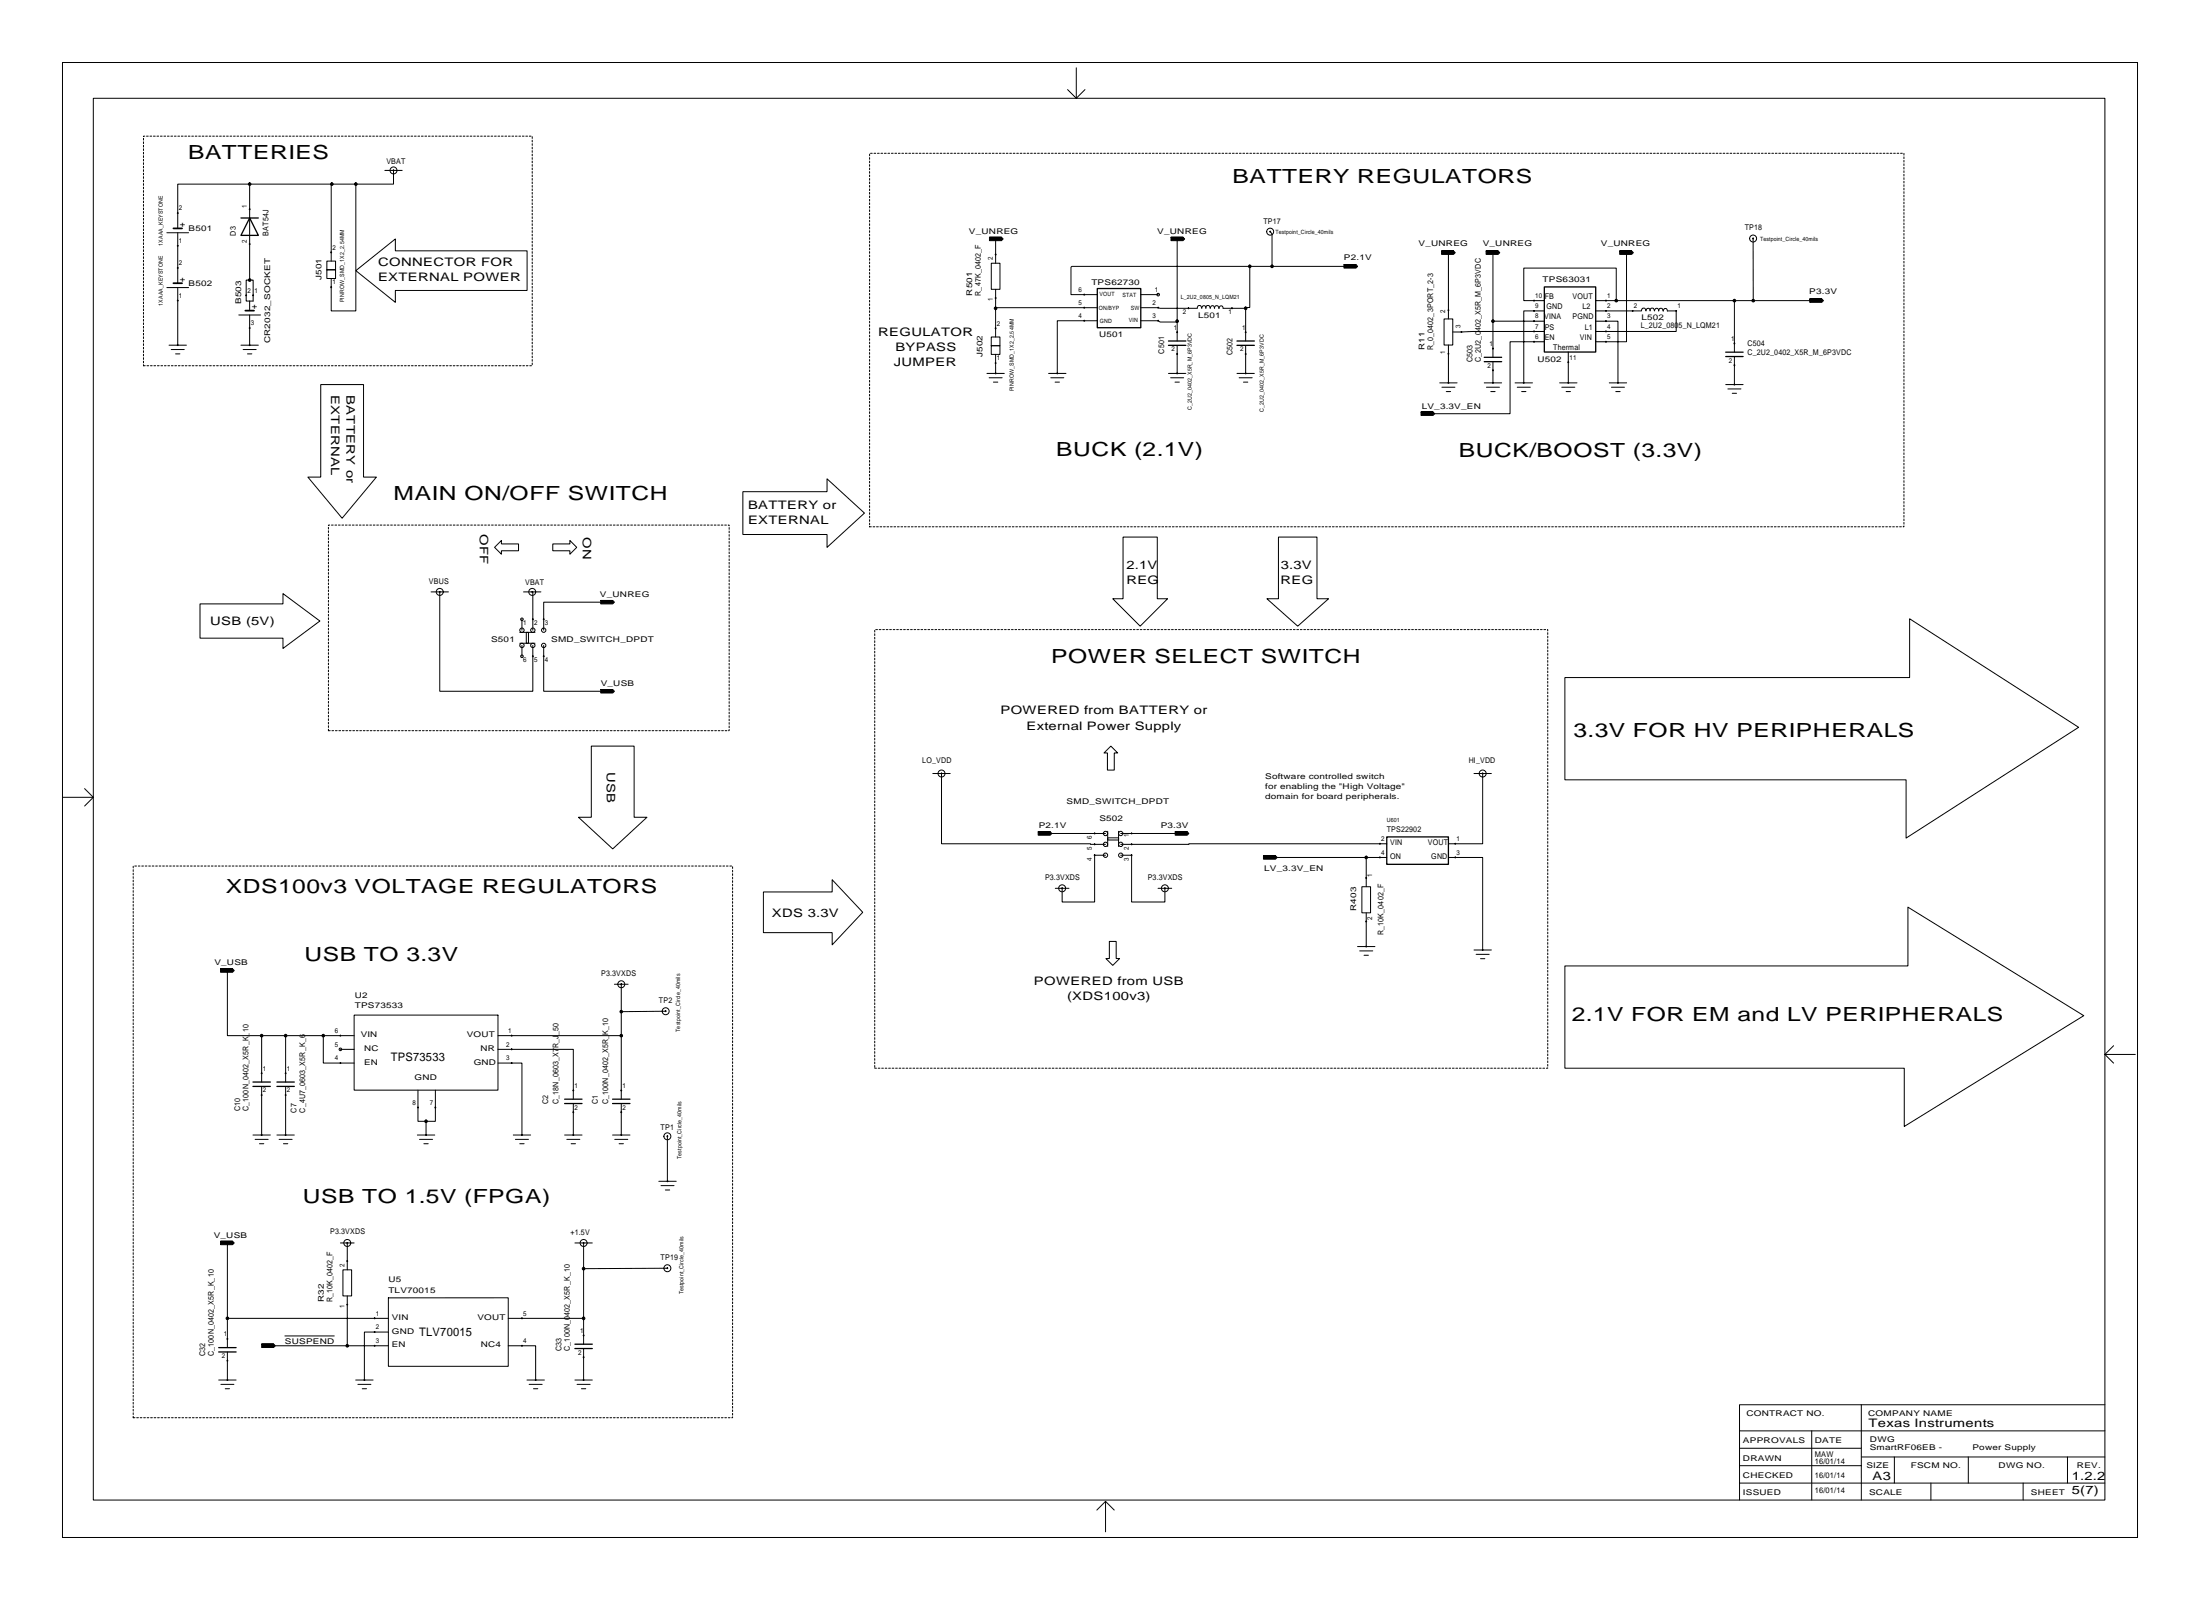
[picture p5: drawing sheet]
<svg xmlns="http://www.w3.org/2000/svg" width="642mm" height="467mm" viewBox="0 0 642 467" stroke-linecap="round" stroke-linejoin="round" font-family="sans-serif">
<g fill="none" stroke="#000" stroke-width=".29">
<path d="M18.2 18.2h605.9v430.5h-605.9zM314.2 19.8v8.9M27.2 28.7h587.4v409.1h-587.4zM311.7 26.1l2.5 2.6M316.8 26.1l-2.6 2.6M72.9 53.7h-21v13M72.9 53.7v28M72.9 53.7h31M96.9 53.7h-.2v22.5M103.9 53.7v37h-7.2v-9.4M112.4 49.7h5M114.9 49.7v4h-11"/>
<path d="M48.7 67.9h6.4M51.9 67.9v14.8M95.4 76.2h2.6v2.5h-2.6zM95.4 78.7h2.6v2.6h-2.6zM103.9 79l11.5-9.3v3.5h38.5v11.6h-38.5v3.4zM289.4 76.8h2.6v7.6h-2.6zM290.9 69.7h-.2v7.1M343.9 69.7h-.2v24M364.9 77.7v12h-1l-.2 .3M364.9 77.7h-52l-.2 .3v8h7.7M364.9 77.7h29.5M370.9 67.6l.5 .6v9.5"/>
<path d="M422.9 73.7v19.4M435.9 73.7v30.6M474.9 73.7v26h-6M511.9 69.6v18.1M48.7 83.9h6.4M51.9 83.9v16.8M69.7 91.9h6.4M72.9 81.7h1v6.2h-1M72.9 81.7h-1v6.2h1M72.9 87.9v2.5M72.9 91.9v8.8M289.4 98.3h2.6v2.6h-2.6z"/>
<path d="M290.7 90v8.3M290.7 84.4v5.6M320.4 93.6h-11.7v15.4M320.4 89.8h-29.7v.2M333.1 89.8l16.4 .2M333.1 93.6h5.1l.5 .4h5v-.3M333.1 86h5.1M343.7 93.7v5.8M349.6 89.9l.2-.6 .2-.1a.6 .6 0 0 1 .7 .1 .6 .6 0 0 1 .1 .6M350.9 90l.3-.7a.59 .59 0 0 1 .7 0 .59 .59 0 0 1 .2 .7M352.1 89.9l.2-.6 .2-.1a.6 .6 0 0 1 .7 .1 .6 .6 0 0 1 .1 .6M353.4 90l.2-.7a.59 .59 0 0 1 .7 0 .59 .59 0 0 1 .3 .7l.2-.7 .3-.1a.6 .6 0 0 1 .6 .2 .6 .6 0 0 1 .1 .6"/>
<path d="M355.9 90l.3-.6a.59 .59 0 0 1 .7 0 .59 .59 0 0 1 .2 .6M357.2 90h6.5M363.7 90v9.5M421.6 93.1h2.6v7.6h-2.6zM435.9 93.7h12M447.9 90.7h-3v21M447.9 99.7h-7v21h-24M447.9 96.7l-23.7 .2M447.9 87.7h-3v-9.5h27v9.5M468.9 93.7h3.5v18M468.9 87.7h61.5M468.9 90.7h10.3"/>
<path d="M479.3 90.7l.2-.7 .2-.1a.6 .6 0 0 1 .7 .2 .6 .6 0 0 1 .1 .6M480.6 90.7l.3-.6a.59 .59 0 0 1 .7 0 .59 .59 0 0 1 .2 .6M481.8 90.7l.2-.7 .2-.1a.6 .6 0 0 1 .7 .2 .6 .6 0 0 1 .1 .6M483.1 90.7l.2-.6a.59 .59 0 0 1 .7 0 .59 .59 0 0 1 .3 .6M484.3 90.7l.2-.6 .3-.1a.6 .6 0 0 1 .6 .1 .6 .6 0 0 1 .1 .6M485.6 90.8l.3-.7a.59 .59 0 0 1 .7 0 .59 .59 0 0 1 .2 .7M486.9 90.7h2.5v6h-20.5M506.4 87.7v15.1M49.4 100.7h5M50 102h3.8M51.3 103.3h1.2M70.4 100.7h5"/>
<path d="M71 102h3.8M72.3 103.3h1.2M93.6 112.2h12.5v27h3.8l-10 12-10-12h3.7zM288.2 109h5M288.8 110.2h3.8M289.4 100.9h2.6v2.5h-2.6zM290.1 111.5h1.2M290.7 103.4v5.6M306.2 109h5M306.8 110.2h3.8M308.1 111.5h1.2M341.2 109h5"/>
<path d="M341.8 110.2h3.8M343.1 111.5h1.2M343.7 100.8v8.2M361.2 109h5M361.8 110.2h3.8M363.1 111.5h1.2M363.7 100.8v8.2M420.4 111.7h5M421 113h3.8M422.3 114.3h1.2M422.9 100.7v11M433.4 111.7h5"/>
<path d="M434 113h3.8M435.3 114.3h1.2M435.9 105.5v6.2M442.4 111.7h5M443 113h3.8M444.3 114.3h1.2M455.4 111.7h5M456 113h3.8M457.3 114.3h1.2M457.9 105.7v6M469.9 111.7h5M470.5 113h3.8"/>
<path d="M471.8 114.3h1.2M503.9 112.2h5M504.5 113.5h3.8M505.8 114.8h1.2M506.4 104v8.2M144.4 159.7l2-2v1h5v2h-5v1zM161.4 158.7h5v-1l2 2-2 2v-1h-5zM216.9 143.5h24.6v-3.8l10.9 10-10.9 10v-3.7h-24.6zM327.9 156.7h10v18h3l-8 8-8-8h3zM373.3 156.7h11.2v18h3.4l-9 8-9-8h3.4zM58.4 176.2h24.2v-3l10.8 8-10.8 8v-3h-24.2zM125.9 172.7h5"/>
<path d="M128.4 172.7v29h27.2v-13.3M152.9 172.7h5M155.4 172.7h.2v11.2M177.4 175.7h-18.7v8.2M151.8 184.5h4.4M151.8 187.7h4.4M152.4 180.7v3.2M152.4 188.4v3.1M153.7 184.5h.6v3.2h-.6zM158.7 188.4v13.3h18.7M456.9 197.7h100.6v-17.1l49.4 31.7-50.4 32.3v-17h-99.6zM172.6 217.7h12.5v20.8h3.8l-10 9.2-10-9.2h3.7z"/>
<path d="M322.3 219.7l2-2 2 2h-1v5h-2v-5zM18.4 232.7h8.8M24.7 230.1l2.5 2.6M27.2 232.7l-2.5 2.5M272.4 225.7h5M274.9 225.7v20.5h43.5v.2h4.4M430.4 225.7h5M432.9 225.7v20.5h-10M305.1 243.2h17.7M308.1 259.2h4M322.8 249.6h-3.2v13.6h-9.5v-4M323.4 244.5h3.2v.6h-3.2z"/>
<path d="M323.4 242.6v4.4M326.6 242.6v4.4M327.2 249.6h3.2v13.6h9.7v-4M327.2 243.2h17.9M338.1 259.2h4M370.9 250.2h34M397.6 258.8h2.6v7.6h-2.6zM398.9 250.2v8.6M404.9 246.2l-77.7 .2M422.9 250.2h10v27M222.9 260.3h20.1v-3.6l8.9 9.5-8.9 9.5v-3.5h-20.1zM323.9 274.7h2v5h1l-2 2-2-2h1z"/>
<path d="M396.4 276.2h5M397 277.5h3.8M398.3 278.8h1.2M398.9 266.4v9.8M430.4 277.2h5M431 278.5h3.8M432.3 279.8h1.2M66.4 283.2v19h10M145.4 296.2v21.9h-42v-21.9l42 .1M179.4 287.2h4M181.4 287.2v15M194.4 295.1l-13 .1"/>
<path d="M456.9 281.9h100.2v-17.2l51.3 31.7-52.4 32.3v-17h-99.1zM76.4 302.2h18M76.4 302.2v13.6M76.4 317v14.2M83.4 302.2v13.6M83.4 317v14.2M94.4 302.2v8h9M94.4 302.2h9M99.4 306.2h4M122 318.1v9.1h2.4M127.1 318.1v9.1h-2.7M145.4 306.2h22v14.6"/>
<path d="M145.4 310.2h7v21M145.4 302.2h36M181.4 302.2v18.6M614.6 307.7l2.5 2.6M614.6 307.7h8.9M617.1 305.2l-2.5 2.5M73.9 331.2h5M74.5 332.5h3.8M75.8 333.8h1.2M80.9 331.2h5M81.5 332.5h3.8M82.8 333.8h1.2"/>
<path d="M121.9 331.2h5M122.5 332.5h3.8M123.8 333.8h1.2M124.4 327.2v4M149.9 331.2h5M150.5 332.5h3.8M151.8 333.8h1.2M164.9 331.2h5M165.5 332.5h3.8M166.8 333.8h1.2M167.4 322v9.2M178.9 331.2h5"/>
<path d="M179.5 332.5h3.8M180.8 333.8h1.2M181.4 322v9.2M194.9 331.6v13.1M192.4 344.7h5M193 346h3.8M194.3 347.3h1.2M66.4 362.7v30.6M99.4 362.7h4M100.1 370.6h2.6v7.6h-2.6zM101.4 362.7v7.9M101.4 378.2v14.5"/>
<path d="M113.4 378.7h35v20h-35zM167.9 362.7h5M170.4 362.7v29.6M194.9 370.1l-24.5 .1M66.4 394.5v8.2M66.4 384.7h47M78.4 392.7h35M83.2 389.9h14.4M113.4 388.7h-7v14M148.4 392.7h8v10M148.4 384.7h22M170.4 393.5v9.2"/>
<path d="M63.9 402.7h5M64.5 404h3.8M65.8 405.3h1.2M103.9 402.7h5M104.5 404h3.8M105.8 405.3h1.2M153.9 402.7h5M154.5 404h3.8M155.8 405.3h1.2M167.9 402.7h5M168.5 404h3.8M169.8 405.3h1.2"/>
<path d="M507.9 417.6h106.7M529 417.6v20.1M543.4 409.9l.1 27.8M614.6 409.9h-106.7v27.8M322.8 438.1l2.5 2.6M322.8 438.1l-2.6 2.6M322.8 438.1v8.9M507.9 427.7h35.5M507.9 422.6h35.5M507.9 432.8h106.7M543.4 425.2h71.2M553.1 425.2v7.6"/>
<path d="M563.8 432.8v4.9M574.7 425.2v7.6M590.7 432.8v4.9M603.6 425.2v7.6"/>
<circle cx="114.9" cy="49.7" r="1.02"/>
<circle cx="370.9" cy="67.6" r="1.02"/>
<circle cx="511.9" cy="69.6" r="1.02"/>
<circle cx="338.2" cy="86" r=".38"/>
<circle cx="128.4" cy="172.7" r="1.02"/>
<circle cx="155.4" cy="172.7" r="1.02"/>
<circle cx="152.4" cy="188.4" r=".64"/>
<circle cx="152.4" cy="183.9" r=".64"/>
<circle cx="152.4" cy="180.7" r=".38"/>
<circle cx="152.4" cy="191.5" r=".38"/>
<circle cx="155.6" cy="188.4" r=".64"/>
<circle cx="155.6" cy="183.9" r=".64"/>
<circle cx="158.7" cy="183.9" r=".64"/>
<circle cx="158.7" cy="188.4" r=".64"/>
<circle cx="274.9" cy="225.7" r="1.02"/>
<circle cx="432.9" cy="225.7" r="1.02"/>
<circle cx="310.1" cy="259.2" r="1.02"/>
<circle cx="322.8" cy="249.6" r=".64"/>
<circle cx="322.8" cy="246.4" r=".64"/>
<circle cx="322.8" cy="243.2" r=".64"/>
<circle cx="327.2" cy="249.6" r=".64"/>
<circle cx="327.2" cy="246.4" r=".64"/>
<circle cx="327.2" cy="243.2" r=".64"/>
<circle cx="340.1" cy="259.2" r="1.02"/>
<circle cx="181.4" cy="287.2" r="1.02"/>
<circle cx="194.4" cy="295.1" r="1.02"/>
<circle cx="99.4" cy="306.2" r=".38"/>
<circle cx="194.9" cy="331.6" r="1.02"/>
<circle cx="101.4" cy="362.7" r="1.02"/>
<circle cx="170.4" cy="362.7" r="1.02"/>
<circle cx="194.9" cy="370.1" r="1.02"/>
</g>
<g fill="#000" stroke="#000" stroke-width=".29">
<path d="M288.9 69.2h3.5l.5 .5-.5 .5h-3.5v-1h3.5z" fill-rule="evenodd"/>
<path d="M341.9 69.2h3.5l.5 .5-.5 .5h-3.5v-1h3.5z" fill-rule="evenodd"/>
<path d="M392.4 77.2h3.5l.5 .5-.5 .5h-3.5v-1h3.5z" fill-rule="evenodd"/>
<path d="M420.9 73.2h3.5l.5 .5-.5 .5h-3.5v-1h3.5z" fill-rule="evenodd"/>
<path d="M433.9 73.2h3.5l.5 .5-.5 .5h-3.5v-1h3.5z" fill-rule="evenodd"/>
<path d="M472.9 73.2h3.5l.5 .5-.5 .5h-3.5v-1h3.5z" fill-rule="evenodd"/>
<path d="M528.4 87.2h3.5l.5 .5-.5 .5h-3.5v-1h3.5z" fill-rule="evenodd"/>
<path d="M414.9 120.2h3.5l.5 .5-.5 .5h-3.5v-1h3.5z" fill-rule="evenodd"/>
<path d="M175.4 175.2h3.5l.5 .5-.5 .5h-3.5v-1h3.5z" fill-rule="evenodd"/>
<path d="M175.4 201.2h3.5l.5 .5-.5 .5h-3.5v-1h3.5z" fill-rule="evenodd"/>
<path d="M303.1 242.7h3.5l.5 .5-.5 .5h-3.5v-1h3.5z" fill-rule="evenodd"/>
<path d="M343.1 242.7h3.5l.5 .5-.5 .5h-3.5v-1h3.5z" fill-rule="evenodd"/>
<path d="M368.9 249.7h3.5l.5 .5-.5 .5h-3.5v-1h3.5z" fill-rule="evenodd"/>
<path d="M64.4 282.7h3.5l.5 .5-.5 .5h-3.5v-1h3.5z" fill-rule="evenodd"/>
<path d="M64.4 362.2h3.5l.5 .5-.5 .5h-3.5v-1h3.5z" fill-rule="evenodd"/>
<path d="M76.4 392.2h3.5l.5 .5-.5 .5h-3.5v-1h3.5z" fill-rule="evenodd"/>
<circle cx="72.9" cy="53.7" r=".38"/>
<circle cx="96.9" cy="53.7" r=".38"/>
<circle cx="103.9" cy="53.7" r=".38"/>
<circle cx="114.9" cy="49.7" r=".13"/>
<circle cx="51.9" cy="71.7" r=".13"/>
<circle cx="51.9" cy="62.2" r=".13"/>
<circle cx="51.9" cy="78.2" r=".12"/>
<circle cx="72.9" cy="61.1" r=".12"/>
<circle cx="72.9" cy="71.2" r=".12"/>
<circle cx="96.7" cy="73.7" r=".13"/>
<circle cx="290.7" cy="74.3" r=".13"/>
<circle cx="364.9" cy="77.7" r=".38"/>
<circle cx="370.9" cy="67.6" r=".12"/>
<circle cx="371.4" cy="77.7" r=".38"/>
<circle cx="511.9" cy="69.6" r=".13"/>
<circle cx="51.9" cy="87.7" r=".12"/>
<circle cx="71.9" cy="86.2" r=".12"/>
<circle cx="72.9" cy="95.7" r=".12"/>
<circle cx="72.9" cy="81.7" r=".38"/>
<circle cx="73.9" cy="86.2" r=".12"/>
<circle cx="96.7" cy="83.8" r=".13"/>
<circle cx="290.7" cy="95.8" r=".12"/>
<circle cx="290.7" cy="90" r=".38"/>
<circle cx="290.7" cy="87" r=".13"/>
<circle cx="316.6" cy="93.6" r=".13"/>
<circle cx="316.6" cy="89.8" r=".13"/>
<circle cx="316.6" cy="86" r=".13"/>
<circle cx="338.2" cy="89.8" r=".13"/>
<circle cx="338.2" cy="93.6" r=".13"/>
<circle cx="343.7" cy="93.7" r=".38"/>
<circle cx="343.7" cy="97" r=".13"/>
<circle cx="347" cy="90" r=".12"/>
<circle cx="359.7" cy="90" r=".12"/>
<circle cx="363.7" cy="97" r=".13"/>
<circle cx="363.7" cy="90" r=".38"/>
<circle cx="422.9" cy="90.5" r=".12"/>
<circle cx="426.7" cy="96.9" r=".12"/>
<circle cx="435.9" cy="93.7" r=".38"/>
<circle cx="447.9" cy="90.7" r=".13"/>
<circle cx="447.9" cy="93.7" r=".13"/>
<circle cx="447.9" cy="99.7" r=".13"/>
<circle cx="447.9" cy="87.7" r=".12"/>
<circle cx="447.9" cy="96.7" r=".12"/>
<circle cx="468.9" cy="93.7" r=".13"/>
<circle cx="468.9" cy="90.7" r=".13"/>
<circle cx="468.9" cy="99.7" r=".12"/>
<circle cx="468.9" cy="96.7" r=".12"/>
<circle cx="468.9" cy="87.7" r=".12"/>
<circle cx="471.9" cy="87.7" r=".38"/>
<circle cx="476.7" cy="90.7" r=".13"/>
<circle cx="489.4" cy="90.7" r=".13"/>
<circle cx="506.4" cy="87.7" r=".38"/>
<circle cx="511.9" cy="87.7" r=".38"/>
<circle cx="51.9" cy="100.7" r=".12"/>
<circle cx="72.9" cy="100.7" r=".12"/>
<circle cx="290.7" cy="106" r=".12"/>
<circle cx="290.7" cy="109" r=".13"/>
<circle cx="308.7" cy="109" r=".13"/>
<circle cx="343.7" cy="109" r=".13"/>
<circle cx="343.7" cy="103.3" r=".13"/>
<circle cx="363.7" cy="109" r=".13"/>
<circle cx="363.7" cy="103.3" r=".13"/>
<circle cx="422.9" cy="103.2" r=".12"/>
<circle cx="422.9" cy="111.7" r=".12"/>
<circle cx="435.9" cy="101.7" r=".12"/>
<circle cx="435.9" cy="108.1" r=".12"/>
<circle cx="435.9" cy="111.7" r=".12"/>
<circle cx="444.9" cy="111.7" r=".12"/>
<circle cx="457.9" cy="105.7" r=".12"/>
<circle cx="457.9" cy="111.7" r=".12"/>
<circle cx="472.4" cy="111.7" r=".12"/>
<circle cx="506.4" cy="100.2" r=".13"/>
<circle cx="506.4" cy="106.6" r=".13"/>
<circle cx="506.4" cy="112.2" r=".12"/>
<circle cx="128.4" cy="172.7" r=".13"/>
<circle cx="155.4" cy="172.7" r=".13"/>
<circle cx="155.6" cy="180.7" r=".13"/>
<circle cx="155.6" cy="191.5" r=".13"/>
<circle cx="158.7" cy="180.7" r=".13"/>
<circle cx="158.7" cy="191.5" r=".13"/>
<circle cx="274.9" cy="225.7" r=".12"/>
<circle cx="432.9" cy="225.7" r=".12"/>
<circle cx="310.1" cy="259.2" r=".13"/>
<circle cx="319.6" cy="246.4" r=".12"/>
<circle cx="319.6" cy="249.6" r=".12"/>
<circle cx="319.6" cy="243.2" r=".12"/>
<circle cx="330.4" cy="246.4" r=".12"/>
<circle cx="330.4" cy="249.6" r=".12"/>
<circle cx="330.4" cy="243.2" r=".12"/>
<circle cx="340.1" cy="259.2" r=".12"/>
<circle cx="398.9" cy="256.2" r=".12"/>
<circle cx="398.9" cy="250.2" r=".38"/>
<circle cx="402.9" cy="246.2" r=".13"/>
<circle cx="402.9" cy="250.2" r=".12"/>
<circle cx="424.9" cy="246.2" r=".13"/>
<circle cx="424.9" cy="250.2" r=".12"/>
<circle cx="398.9" cy="268.9" r=".12"/>
<circle cx="398.9" cy="276.2" r=".12"/>
<circle cx="432.9" cy="277.2" r=".13"/>
<circle cx="181.4" cy="287.2" r=".12"/>
<circle cx="181.4" cy="295.2" r=".38"/>
<circle cx="194.4" cy="295.1" r=".13"/>
<circle cx="76.4" cy="313.2" r=".12"/>
<circle cx="76.4" cy="319.6" r=".12"/>
<circle cx="76.4" cy="302.2" r=".38"/>
<circle cx="83.4" cy="319.6" r=".12"/>
<circle cx="83.4" cy="313.2" r=".12"/>
<circle cx="83.4" cy="302.2" r=".38"/>
<circle cx="94.4" cy="302.2" r=".38"/>
<circle cx="99.4" cy="310.2" r=".13"/>
<circle cx="99.4" cy="302.2" r=".13"/>
<circle cx="149.4" cy="310.2" r=".12"/>
<circle cx="149.4" cy="306.2" r=".12"/>
<circle cx="149.4" cy="302.2" r=".12"/>
<circle cx="167.4" cy="318.2" r=".13"/>
<circle cx="181.4" cy="318.2" r=".13"/>
<circle cx="181.4" cy="302.2" r=".38"/>
<circle cx="76.4" cy="331.2" r=".12"/>
<circle cx="83.4" cy="331.2" r=".12"/>
<circle cx="122" cy="323.2" r=".12"/>
<circle cx="124.4" cy="331.2" r=".12"/>
<circle cx="124.4" cy="327.2" r=".38"/>
<circle cx="127.1" cy="323.2" r=".12"/>
<circle cx="152.4" cy="331.2" r=".13"/>
<circle cx="167.4" cy="324.6" r=".13"/>
<circle cx="167.4" cy="331.2" r=".12"/>
<circle cx="181.4" cy="324.6" r=".13"/>
<circle cx="181.4" cy="331.2" r=".12"/>
<circle cx="194.9" cy="331.6" r=".12"/>
<circle cx="194.9" cy="344.7" r=".12"/>
<circle cx="101.4" cy="368" r=".13"/>
<circle cx="101.4" cy="362.7" r=".12"/>
<circle cx="170.4" cy="362.7" r=".13"/>
<circle cx="170.4" cy="370.2" r=".38"/>
<circle cx="194.9" cy="370.1" r=".12"/>
<circle cx="66.4" cy="390.7" r=".12"/>
<circle cx="66.4" cy="397.1" r=".12"/>
<circle cx="66.4" cy="384.7" r=".38"/>
<circle cx="101.4" cy="380.7" r=".13"/>
<circle cx="101.4" cy="392.7" r=".38"/>
<circle cx="109.4" cy="392.7" r=".13"/>
<circle cx="109.4" cy="384.7" r=".13"/>
<circle cx="109.4" cy="388.7" r=".13"/>
<circle cx="152.4" cy="392.7" r=".13"/>
<circle cx="152.4" cy="384.7" r=".13"/>
<circle cx="170.4" cy="389.7" r=".12"/>
<circle cx="170.4" cy="396.1" r=".12"/>
<circle cx="170.4" cy="384.7" r=".38"/>
<circle cx="66.4" cy="402.7" r=".13"/>
<circle cx="106.4" cy="402.7" r=".13"/>
<circle cx="156.4" cy="402.7" r=".13"/>
<circle cx="170.4" cy="402.7" r=".13"/>
</g>
<path d="M41.9 39.7h113.5v67h-113.5zM253.9 44.7h302v109h-302zM95.9 153.2h117v60h-117zM255.4 183.7h196.5v128h-196.5zM38.9 252.7h175v161h-175z" fill="none" stroke="#000" stroke-width=".29" stroke-dasharray=".5 .5"/>
<path d="M50.6 66.7h2.6M50.6 82.7h2.6M71.6 90.7h2.6" fill="none" stroke="#000" stroke-width=".51"/>
<g fill="none" stroke="#000" stroke-width=".38">
<path d="M70.4 63.6h5M72.9 63.6l2.5 5.1h-5zM320.4 84.2h12.7v11.4h-12.7zM341.2 99.5h5M361.2 99.5h5M450.9 83.7h15v19h-15zM341.2 100.8h5M361.2 100.8h5M433.4 104.3h5M433.4 105.5h5M503.9 102.8h5M503.9 104h5"/>
<path d="M404.9 244.2h18v8h-18zM73.9 315.8h5M73.9 317h5M80.9 315.8h5M80.9 317h5M164.9 320.8h5M164.9 322h5M178.9 320.8h5M178.9 322h5M63.9 393.3h5M63.9 394.5h5M167.9 392.3h5"/>
<path d="M167.9 393.5h5"/>
</g>
<path d="M447.9 87.7h3M447.9 90.7h3M447.9 93.7h3M447.9 96.7h3M447.9 99.7h3M465.9 87.7h3M465.9 90.7h3M465.9 93.7h3M465.9 96.7h3M465.9 99.7h3M457.9 102.7v3" fill="none" stroke="#000" stroke-width=".3"/>
<g font-size="5.7">
<text x="54.9" y="46.5">BATTERIES</text>
<text x="359.9" y="53.5">BATTERY REGULATORS</text>
<text x="308.4" y="133">BUCK (2.1V)</text>
<text x="425.9" y="133.5">BUCK/BOOST (3.3V)</text>
<text x="114.9" y="146">MAIN ON/OFF SWITCH</text>
<text x="306.9" y="193.5">POWER SELECT SWITCH</text>
<text x="459.4" y="215">3.3V FOR HV PERIPHERALS</text>
<text x="65.9" y="260.5">XDS100v3 VOLTAGE REGULATORS</text>
<text x="88.9" y="280.5">USB TO 3.3V</text>
<text x="458.9" y="298">2.1V FOR EM and LV PERIPHERALS</text>
<text x="88.4" y="351">USB TO 1.5V (FPGA)</text>
</g>
<g font-size="3.4">
<text x="110.4" y="77.5">CONNECTOR FOR</text>
<text x="110.4" y="82">EXTERNAL POWER</text>
<text x="256.4" y="98">REGULATOR</text>
<text x="261" y="106.9">JUMPER</text>
<text x="261.4" y="102.5">BYPASS</text>
<text x="96.7" y="115.2" transform="rotate(90 96.7 115.2)">EXTERNAL</text>
<text x="101.1" y="115.2" transform="rotate(90 101.1 115.2)">BATTERY or</text>
<text x="218.4" y="148.5">BATTERY or</text>
<text x="140.1" y="155.7" transform="rotate(90 140.1 155.7)">OFF</text>
<text x="218.4" y="153">EXTERNAL</text>
<text x="170.1" y="156.7" transform="rotate(90 170.1 156.7)">ON</text>
<text x="328.9" y="166">2.1V</text>
<text x="373.9" y="166">3.3V</text>
<text x="328.9" y="170.5">REG</text>
<text x="373.9" y="170.5">REG</text>
<text x="61.4" y="182.5">USB (5V)</text>
<text x="292.1" y="208.5">POWERED from BATTERY or</text>
<text x="299.7" y="213">External Power Supply</text>
<text x="177.1" y="225.2" transform="rotate(90 177.1 225.2)">USB</text>
<text x="225.4" y="267.5">XDS 3.3V</text>
<text x="301.9" y="287.5">POWERED from USB</text>
<text x="311.6" y="292">(XDS100v3)</text>
<text x="114.1" y="309.5">TPS73533</text>
<text x="122.4" y="390">TLV70015</text>
<text x="545.6" y="416.5">Texas Instruments</text>
<text x="604.9" y="432">1.2.2</text>
<text x="546.7" y="432">A3</text>
<text x="604.9" y="436">5(7)</text>
</g>
<g font-size="2.3">
<text x="112.8" y="47.8">VBAT</text>
<text x="368.9" y="65.2">TP17</text>
<text x="52.5" y="66.2">+</text>
<text x="55.1" y="67.4">B501</text>
<text x="68.9" y="68.7" transform="rotate(-90 68.9 68.7)">D3</text>
<text x="78.4" y="68.7" transform="rotate(-90 78.4 68.7)">BAT54J</text>
<text x="282.9" y="68.2">V_UNREG</text>
<text x="337.9" y="68.2">V_UNREG</text>
<text x="414.2" y="71.8">V_UNREG</text>
<text x="432.9" y="71.7">V_UNREG</text>
<text x="467.4" y="71.7">V_UNREG</text>
<text x="509.4" y="67.2">TP18</text>
<text x="392.4" y="75.7">P2.1V</text>
<text x="52.5" y="82.2">+</text>
<text x="55.1" y="83.4">B502</text>
<text x="93.9" y="81.7" transform="rotate(-90 93.9 81.7)">J501</text>
<text x="318.6" y="83.2">TPS62730</text>
<text x="450.4" y="82.2">TPS63031</text>
<text x="70.4" y="88.7" transform="rotate(-90 70.4 88.7)">B503</text>
<text x="283.8" y="86.3" transform="rotate(-90 283.8 86.3)">R501</text>
<text x="286.4" y="86.3" transform="rotate(-90 286.4 86.3)">R_47K_0402_F</text>
<text x="451" y="87.2">FB</text>
<text x="459.1" y="87.2">VOUT</text>
<text x="528.2" y="85.7">P3.3V</text>
<text x="73.5" y="90.2">+</text>
<text x="349.8" y="92.8">L501</text>
<text x="450.8" y="93.2">VINA</text>
<text x="451.5" y="90.2">GND</text>
<text x="459.1" y="93.2">PGND</text>
<text x="462" y="90.2">L2</text>
<text x="479.1" y="95.8">L_2U2_0805_N_LQM21</text>
<text x="479.3" y="93.3">L502</text>
<text x="78.9" y="100.2" transform="rotate(-90 78.9 100.2)">CR2032_SOCKET</text>
<text x="320.9" y="98.2">U501</text>
<text x="451" y="96.2">PS</text>
<text x="451" y="99.2">EN</text>
<text x="461.3" y="99.2">VIN</text>
<text x="462.7" y="96.2">L1</text>
<text x="510.2" y="101">C504</text>
<text x="286.9" y="104.2" transform="rotate(-90 286.9 104.2)">J502</text>
<text x="339.9" y="103.2" transform="rotate(-90 339.9 103.2)">C501</text>
<text x="359.9" y="103.7" transform="rotate(-90 359.9 103.7)">C502</text>
<text x="415.9" y="102.2" transform="rotate(-90 415.9 102.2)">R11</text>
<text x="418.4" y="102.2" transform="rotate(-90 418.4 102.2)">R_0_0402_3PORT_2-3</text>
<text x="429.9" y="105.7" transform="rotate(-90 429.9 105.7)">C503</text>
<text x="432.4" y="105.7" transform="rotate(-90 432.4 105.7)">C_2U2_0402_X5R_M_6P3VDC</text>
<text x="448.9" y="105.7">U502</text>
<text x="453.5" y="102.2">Thermal</text>
<text x="510.2" y="103.5">C_2U2_0402_X5R_M_6P3VDC</text>
<text x="415.1" y="119.2">LV_3.3V_EN</text>
<text x="125.2" y="170.3">VBUS</text>
<text x="153.3" y="170.8">VBAT</text>
<text x="175.2" y="174.3">V_UNREG</text>
<text x="143.4" y="187.3">S501</text>
<text x="160.9" y="187.3">SMD_SWITCH_DPDT</text>
<text x="175.4" y="200.3">V_USB</text>
<text x="269.3" y="222.8">LO_VDD</text>
<text x="369.4" y="227.2">Software controlled switch</text>
<text x="428.8" y="222.8">HI_VDD</text>
<text x="369.4" y="230.2">for enabling the &quot;High Voltage&quot;</text>
<text x="369.4" y="233.2">domain for board peripherals.</text>
<text x="311.4" y="234.7">SMD_SWITCH_DPDT</text>
<text x="321" y="239.7">S502</text>
<text x="303.3" y="241.7">P2.1V</text>
<text x="338.9" y="241.7">P3.3V</text>
<text x="404.9" y="242.7">TPS22902</text>
<text x="405.9" y="250.7">ON</text>
<text x="405.9" y="246.7">VIN</text>
<text x="416.9" y="246.7">VOUT</text>
<text x="417.9" y="250.7">GND</text>
<text x="305.1" y="256.7">P3.3VXDS</text>
<text x="335.1" y="256.7">P3.3VXDS</text>
<text x="369.1" y="254.2">LV_3.3V_EN</text>
<text x="395.9" y="265.9" transform="rotate(-90 395.9 265.9)">R403</text>
<text x="403.9" y="272.9" transform="rotate(-90 403.9 272.9)">R_10K_0402_F</text>
<text x="62.6" y="281.7">V_USB</text>
<text x="175.5" y="284.7">P3.3VXDS</text>
<text x="103.6" y="291.2">U2</text>
<text x="192.4" y="292.7">TP2</text>
<text x="103.6" y="294.2">TPS73533</text>
<text x="105.3" y="302.7">VIN</text>
<text x="136.3" y="302.7">VOUT</text>
<text x="106.3" y="310.7">EN</text>
<text x="106.3" y="306.7">NC</text>
<text x="138.3" y="310.7">GND</text>
<text x="140.3" y="306.7">NR</text>
<text x="121" y="315.1">GND</text>
<text x="160.1" y="322.2" transform="rotate(-90 160.1 322.2)">C2</text>
<text x="163.1" y="322.2" transform="rotate(-90 163.1 322.2)">C_18N_0603_X7R_J_50</text>
<text x="174.6" y="322.2" transform="rotate(-90 174.6 322.2)">C1</text>
<text x="177.6" y="322.2" transform="rotate(-90 177.6 322.2)">C_100N_0402_X5R_K_10</text>
<text x="70.1" y="324.2" transform="rotate(-90 70.1 324.2)">C10</text>
<text x="72.6" y="324.2" transform="rotate(-90 72.6 324.2)">C_100N_0402_X5R_K_10</text>
<text x="86.6" y="324.7" transform="rotate(-90 86.6 324.7)">C7</text>
<text x="89.1" y="324.7" transform="rotate(-90 89.1 324.7)">C_4U7_0603_X5R_K_6</text>
<text x="192.9" y="329.7">TP1</text>
<text x="62.4" y="361.2">V_USB</text>
<text x="96.4" y="360.2">P3.3VXDS</text>
<text x="166.6" y="360.3">+1.5V</text>
<text x="192.9" y="367.7">TP19</text>
<text x="113.4" y="374.2">U5</text>
<text x="113.4" y="377.2">TLV70015</text>
<text x="94.5" y="380.1" transform="rotate(-90 94.5 380.1)">R32</text>
<text x="97.1" y="380.1" transform="rotate(-90 97.1 380.1)">R_10K_0402_F</text>
<text x="114.4" y="389.2">GND</text>
<text x="114.4" y="385.2">VIN</text>
<text x="139.4" y="385.2">VOUT</text>
<text x="59.9" y="395.7" transform="rotate(-90 59.9 395.7)">C32</text>
<text x="62.4" y="395.7" transform="rotate(-90 62.4 395.7)">C_100N_0402_X5R_K_10</text>
<text x="83.2" y="392.2">SUSPEND</text>
<text x="114.4" y="393.2">EN</text>
<text x="140.4" y="393.2">NC4</text>
<text x="163.9" y="394.2" transform="rotate(-90 163.9 394.2)">C33</text>
<text x="166.4" y="394.2" transform="rotate(-90 166.4 394.2)">C_100N_0402_X5R_K_10</text>
<text x="509.9" y="413.2">CONTRACT NO.</text>
<text x="545.5" y="413.2">COMPANY NAME</text>
<text x="508.9" y="421.2">APPROVALS</text>
<text x="529.9" y="425.2">MAW</text>
<text x="529.9" y="421.2">DATE</text>
<text x="545.9" y="423.2">SmartRF06EB -</text>
<text x="546" y="420.9">DWG</text>
<text x="575.9" y="423.2">Power Supply</text>
<text x="508.9" y="426.2">DRAWN</text>
<text x="508.9" y="431.2">CHECKED</text>
<text x="529.9" y="431.2">16/01/14</text>
<text x="529.9" y="427.2">16/01/14</text>
<text x="544.9" y="428.3">SIZE</text>
<text x="557.9" y="428.3">FSCM NO.</text>
<text x="583.5" y="428.3">DWG NO.</text>
<text x="606.4" y="428.3">REV.</text>
<text x="508.9" y="436.2">ISSUED</text>
<text x="529.9" y="435.7">16/01/14</text>
<text x="545.7" y="436.4">SCALE</text>
<text x="593" y="436.4">SHEET</text>
</g>
<g font-size="2">
<text x="52.3" y="61.4">2</text>
<text x="72.1" y="60.7" transform="rotate(-90 72.1 60.7)">1</text>
<text x="52.3" y="70.9">1</text>
<text x="72.1" y="70.9" transform="rotate(-90 72.1 70.9)">2</text>
<text x="52.3" y="77.4">2</text>
<text x="97.1" y="72.9">2</text>
<text x="289.9" y="75.9" transform="rotate(-90 289.9 75.9)">2</text>
<text x="97.1" y="83">1</text>
<text x="52.3" y="86.9">1</text>
<text x="72.2" y="85.4">2</text>
<text x="74.3" y="85.4">1</text>
<text x="289.9" y="88" transform="rotate(-90 289.9 88)">1</text>
<text x="314.9" y="89">5</text>
<text x="314.9" y="85.2">6</text>
<text x="336.5" y="89">2</text>
<text x="337.2" y="85.2">1</text>
<text x="448.3" y="89.9">9</text>
<text x="448.3" y="86.9">10</text>
<text x="469.3" y="86.9">1</text>
<text x="469.3" y="89.9">2</text>
<text x="477.1" y="89.9">2</text>
<text x="489.8" y="89.9">1</text>
<text x="73.3" y="94.9">3</text>
<text x="291" y="95">2</text>
<text x="314.9" y="92.8">4</text>
<text x="336.5" y="92.8">3</text>
<text x="345.4" y="91.7">2</text>
<text x="358.7" y="91.7">1</text>
<text x="422" y="91.2" transform="rotate(-90 422 91.2)">2</text>
<text x="426.5" y="95.7" transform="rotate(-90 426.5 95.7)">3</text>
<text x="448.3" y="95.9">7</text>
<text x="448.3" y="92.9">8</text>
<text x="469.3" y="92.9">3</text>
<text x="469.3" y="95.9">4</text>
<text x="342.7" y="96.2">1</text>
<text x="362.7" y="96.2">1</text>
<text x="434.9" y="100.9">1</text>
<text x="448.3" y="98.9">6</text>
<text x="469.3" y="98.9">5</text>
<text x="505.4" y="99.4">1</text>
<text x="291" y="105.2">1</text>
<text x="342.1" y="102.5">2</text>
<text x="362.1" y="102.5">2</text>
<text x="422" y="103.2" transform="rotate(-90 422 103.2)">1</text>
<text x="434.3" y="107.3">2</text>
<text x="458.3" y="104.9">11</text>
<text x="504.8" y="105.8">2</text>
<text x="152.8" y="182.4">1</text>
<text x="155.9" y="182.4">2</text>
<text x="159.1" y="182.4">3</text>
<text x="152.8" y="193.2">6</text>
<text x="155.9" y="193.2">5</text>
<text x="159.1" y="193.2">4</text>
<text x="318.8" y="244.9" transform="rotate(-90 318.8 244.9)">6</text>
<text x="329.6" y="244.2" transform="rotate(-90 329.6 244.2)">1</text>
<text x="403.3" y="245.4">2</text>
<text x="425.3" y="245.4">1</text>
<text x="318.8" y="251.2" transform="rotate(-90 318.8 251.2)">4</text>
<text x="318.8" y="248" transform="rotate(-90 318.8 248)">5</text>
<text x="329.6" y="251.2" transform="rotate(-90 329.6 251.2)">3</text>
<text x="329.6" y="248" transform="rotate(-90 329.6 248)">2</text>
<text x="403.3" y="249.4">4</text>
<text x="425.3" y="249.4">3</text>
<text x="400.6" y="255.9" transform="rotate(-90 400.6 255.9)">1</text>
<text x="400.6" y="268.6" transform="rotate(-90 400.6 268.6)">2</text>
<text x="97.8" y="305.4">5</text>
<text x="97.8" y="301.4">6</text>
<text x="147.8" y="305.4">2</text>
<text x="148.4" y="301.4">1</text>
<text x="97.8" y="309.4">4</text>
<text x="147.8" y="309.4">3</text>
<text x="76.8" y="312.4">1</text>
<text x="83.8" y="312.4">1</text>
<text x="167.8" y="317.4">1</text>
<text x="181.8" y="317.4">1</text>
<text x="76.8" y="318.8">2</text>
<text x="83.8" y="318.8">2</text>
<text x="120.4" y="322.4">8</text>
<text x="125.5" y="322.4">7</text>
<text x="167.8" y="323.8">2</text>
<text x="181.8" y="323.8">2</text>
<text x="100.6" y="369.7" transform="rotate(-90 100.6 369.7)">2</text>
<text x="100.6" y="381.7" transform="rotate(-90 100.6 381.7)">1</text>
<text x="109.8" y="383.9">1</text>
<text x="152.8" y="383.9">5</text>
<text x="65.4" y="389.9">1</text>
<text x="109.8" y="387.9">2</text>
<text x="169.4" y="388.9">1</text>
<text x="109.8" y="391.9">3</text>
<text x="152.8" y="391.9">4</text>
<text x="168.8" y="395.3">2</text>
<text x="64.8" y="396.3">2</text>
</g>
<g font-size="1.7">
<text x="47.5" y="71.7" transform="rotate(-90 47.5 71.7)">1XAAA_KEYSTONE</text>
<text x="372.4" y="68.4">Testpoint_Circle_40mils</text>
<text x="513.9" y="70.4">Testpoint_Circle_40mils</text>
<text x="47.5" y="89.2" transform="rotate(-90 47.5 89.2)">1XAAA_KEYSTONE</text>
<text x="100.5" y="88.2" transform="rotate(-90 100.5 88.2)">PINROW_SMD_1X2_2.54MM</text>
<text x="321" y="86.4">VOUT</text>
<text x="327.7" y="86.6">STAT</text>
<text x="344.8" y="87.4">L_2U2_0805_N_LQM21</text>
<text x="320.8" y="90.4">ON/BYP</text>
<text x="321.1" y="94.4">GND</text>
<text x="329.6" y="94">VIN</text>
<text x="330.1" y="90.4">SW</text>
<text x="296" y="114.2" transform="rotate(-90 296 114.2)">PINROW_SMD_1X2_2.54MM</text>
<text x="348" y="119.7" transform="rotate(-90 348 119.7)">C_2U2_0402_X5R_M_6P3VDC</text>
<text x="369" y="120.2" transform="rotate(-90 369 120.2)">C_2U2_0402_X5R_M_6P3VDC</text>
<text x="404.9" y="239.9">U601</text>
<text x="198.5" y="301.1" transform="rotate(-90 198.5 301.1)">Testpoint_Circle_40mils</text>
<text x="199" y="338.2" transform="rotate(-90 199 338.2)">Testpoint_Circle_40mils</text>
<text x="199.5" y="377.7" transform="rotate(-90 199.5 377.7)">Testpoint_Circle_40mils</text>
</g>
</svg>
